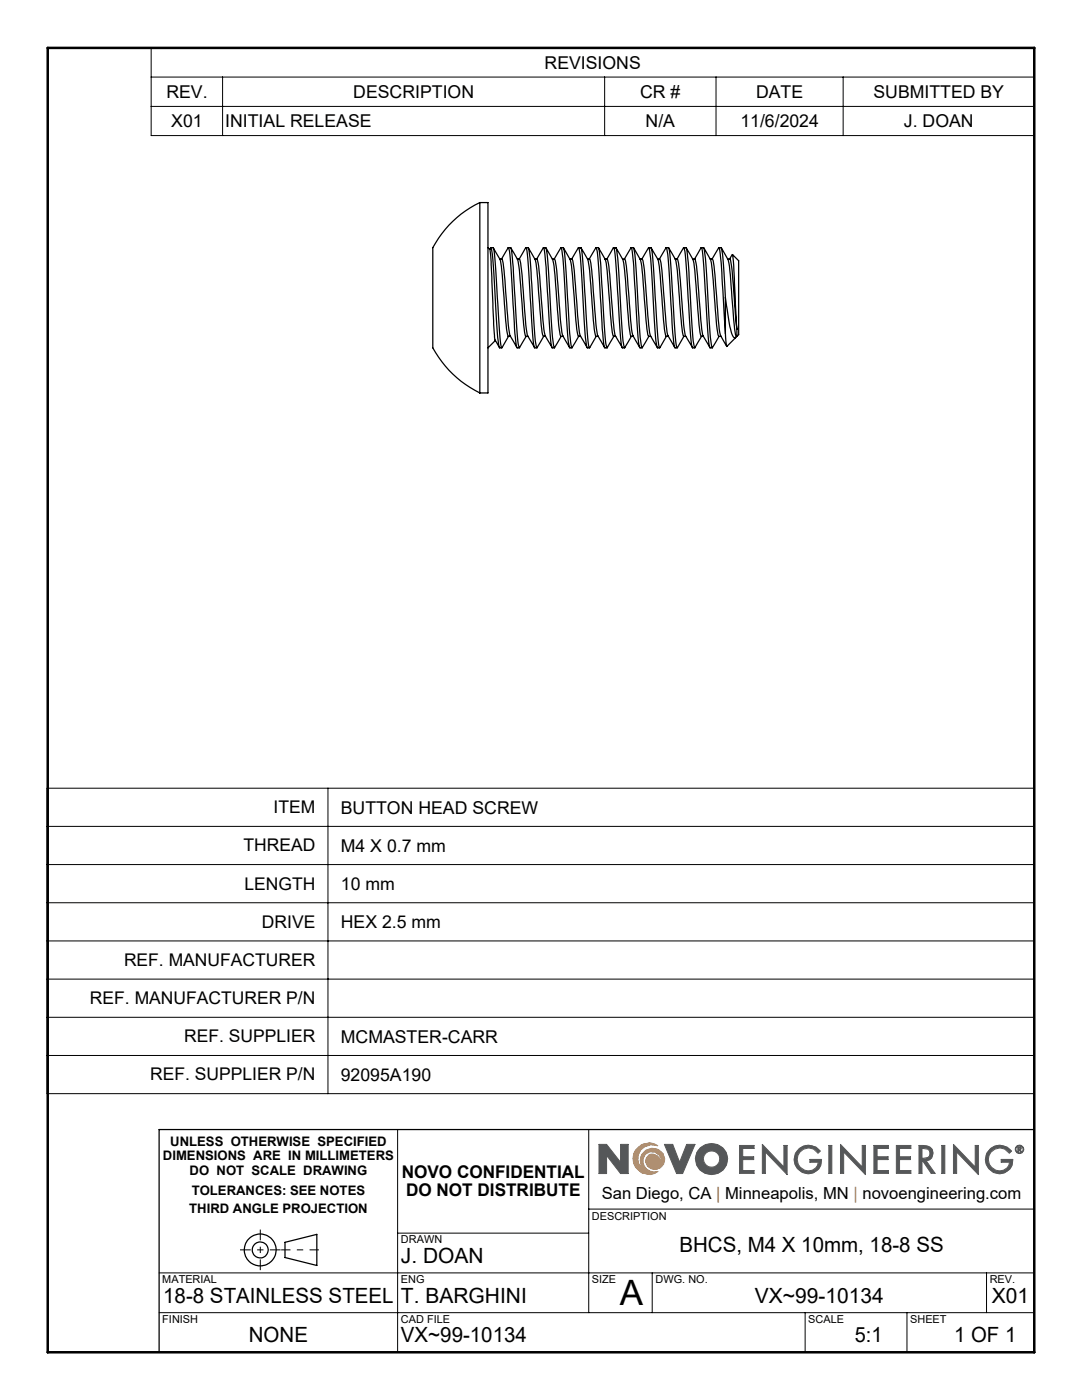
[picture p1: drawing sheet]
<svg xmlns="http://www.w3.org/2000/svg" width="216mm" height="279mm" viewBox="0 0 216 279" stroke-linecap="round" stroke-linejoin="round" font-family="sans-serif">
<g fill="none" stroke="#000" stroke-width=".25">
<path d="M95.7 40.4a19.9 19.9 0 0 0-9.3 9.2v19.7a20.5 20.5 0 0 0 9.3 9.1M95.7 40.4v38M95.7 40.4h1.7v38h-1.7M97.4 49.4l.4 .4M97.7 49.8l.3 2.4 .6 14a3.2 3.2 0 0 0 .4 1.9l.6 1.2M97.7 49.7l.2-.3a53.8 53.8 0 0 1 .9 10l.3 5a20.9 20.9 0 0 0 .6 5h.4M97.9 49.4h.5a61.4 61.4 0 0 1 .8 10l.4 5a19.3 19.3 0 0 0 .5 5l1.4-2.3M98.4 49.5l1.4 2.3a28.6 28.6 0 0 1 .7 6.4l.3 3.6a17.8 17.8 0 0 0 .6 5.3h.4M99.7 51.7h.4a32.6 32.6 0 0 1 .9 7.7l.3 3.5a9.4 9.4 0 0 0 1.8 6.4M100.1 51.7l1.3-2.3a31.5 31.5 0 0 1 .8 7.4l.4 7.6a19.3 19.3 0 0 0 .6 5h.4M101.4 49.4h.5a65.4 65.4 0 0 1 .9 10l.2 5a19.3 19.3 0 0 0 .6 5l1.4-2.3M101.9 49.5a7.7 7.7 0 0 1 1.8 5.4l.5 6.9a18.9 18.9 0 0 0 .8 5.3h.4"/>
<path d="M103.2 51.7h.4M103.6 51.7l1.4-2.3a61.4 61.4 0 0 1 .8 10l.3 5a19.3 19.3 0 0 0 .6 5h.4M103.6 51.7a32.6 32.6 0 0 1 .9 7.7l.3 3.5a9.2 9.2 0 0 0 1.8 6.4M105 49.4h.4a23.1 23.1 0 0 1 .6 6.2l.5 8.8a16.3 16.3 0 0 0 .6 5l1.4-2.3M105.4 49.5a7.7 7.7 0 0 1 1.8 5.4l.5 5.7a26.9 26.9 0 0 0 .7 6.5h.5M106.7 51.7h.4a37.2 37.2 0 0 1 .9 7.7l.5 6.3a4.5 4.5 0 0 0 .9 2.4l.7 1.2M107.1 51.7l1.3-2.3a65.4 65.4 0 0 1 .9 10l.3 5a19.3 19.3 0 0 0 .6 5h.4M108.4 49.4h.5a53.8 53.8 0 0 1 .8 10l.3 5a20.9 20.9 0 0 0 .6 5l1.4-2.3M108.9 49.5l1.3 2.3a59.7 59.7 0 0 1 1 10 18.9 18.9 0 0 0 .7 5.3h.5M110.2 51.7h.4a18.9 18.9 0 0 1 .7 5.3l.7 8.7a4.1 4.1 0 0 0 .9 2.4l.7 1.2M110.6 51.7l1.3-2.3a53.8 53.8 0 0 1 .9 10l.3 5a16.3 16.3 0 0 0 .6 5h.4M111.9 49.4h.5a31.5 31.5 0 0 1 .7 7.4l.5 7.6a19.3 19.3 0 0 0 .5 5l1.4-2.3"/>
<path d="M112.4 49.5l1.3 2.3a63.4 63.4 0 0 1 1.1 10 17.8 17.8 0 0 0 .6 5.3h.5M113.7 51.7h.4a18.9 18.9 0 0 1 .7 5.3l.7 8.7a3.8 3.8 0 0 0 1 2.4l.6 1.2M114.1 51.7l1.3-2.3a53.8 53.8 0 0 1 .9 10l.3 5a20.9 20.9 0 0 0 .6 5h.4M115.4 49.4h.5a65.4 65.4 0 0 1 .9 10l.3 5a19.3 19.3 0 0 0 .5 5l1.4-2.3M115.9 49.5a7.7 7.7 0 0 1 1.8 5.4l.6 6.9a15.5 15.5 0 0 0 .7 5.3M117.2 51.7h.4a32.6 32.6 0 0 1 .9 7.7l.3 3.5a9.4 9.4 0 0 0 1.8 6.4M117.6 51.7l1.4-2.3a61.4 61.4 0 0 1 .8 10l.3 5a19.3 19.3 0 0 0 .6 5h.4M119 49.4h.4a36.6 36.6 0 0 1 .7 7.4l.4 7.6a16.3 16.3 0 0 0 .6 5l1.4-2.3M119.4 49.5a7.7 7.7 0 0 1 1.8 5.4l.5 6.9a18.9 18.9 0 0 0 .7 5.3M120.7 51.7h.4M121.1 51.7l1.3-2.3a65.4 65.4 0 0 1 .9 10l.3 5a19.3 19.3 0 0 0 .6 5h.4M121.1 51.7a37.1 37.1 0 0 1 .9 7.7l.5 6.3a3.8 3.8 0 0 0 .9 2.4l.7 1.2"/>
<path d="M122.4 49.4h.5a53.8 53.8 0 0 1 .9 10l.2 5a16.3 16.3 0 0 0 .6 5l1.4-2.3M122.9 49.5a7.7 7.7 0 0 1 1.8 5.4l.5 5.7a26.9 26.9 0 0 0 .7 6.5M124.2 51.7h.4a39.6 39.6 0 0 1 .9 7.7l.5 6.3a4.5 4.5 0 0 0 .9 2.4l.7 1.2M124.6 51.7l1.3-2.3a36.6 36.6 0 0 1 .7 7.4l.5 7.6a16.3 16.3 0 0 0 .6 5h.4M125.9 49.4h.5a53.8 53.8 0 0 1 .8 10l.3 5a20.9 20.9 0 0 0 .6 5l1.4-2.3M126.4 49.5l1.3 2.3a40.5 40.5 0 0 1 .9 7.6l.2 2.4a17.8 17.8 0 0 0 .6 5.3M127.7 51.7h.4a18.9 18.9 0 0 1 .7 5.3l.7 8.7a4.1 4.1 0 0 0 .9 2.4l.7 1.2M128.1 51.7l1.3-2.3a53.8 53.8 0 0 1 .9 10l.3 5a16.3 16.3 0 0 0 .6 5h.4M129.4 49.4h.5a61.4 61.4 0 0 1 .8 10l.4 5a19.3 19.3 0 0 0 .5 5l1.4-2.3M129.9 49.5l1.4 2.3a28.6 28.6 0 0 1 .7 6.4l.3 3.6a17.8 17.8 0 0 0 .6 5.3M131.2 51.7h.4a18.9 18.9 0 0 1 .7 5.3l.7 8.7a3.8 3.8 0 0 0 .9 2.4l.7 1.2M131.6 51.7l1.3-2.3a53.8 53.8 0 0 1 .9 10l.3 5a20.9 20.9 0 0 0 .6 5h.4"/>
<path d="M132.9 49.4h.5a65.4 65.4 0 0 1 .9 10l.2 5a19.3 19.3 0 0 0 .6 5l1.4-2.3M133.4 49.5a7.7 7.7 0 0 1 1.8 5.4l.5 6.9a18.9 18.9 0 0 0 .8 5.3M134.7 51.7h.4M135.1 51.7l1.4-2.3a61.4 61.4 0 0 1 .8 10l.3 5a19.3 19.3 0 0 0 .6 5h.4M135.1 51.7a32.6 32.6 0 0 1 .9 7.7l.3 3.5a9.2 9.2 0 0 0 1.8 6.4M136.5 49.4h.4a36.6 36.6 0 0 1 .7 7.4l.4 7.6a16.3 16.3 0 0 0 .6 5l1.4-2.3M136.9 49.5a7.7 7.7 0 0 1 1.8 5.4l.5 5.7a26.9 26.9 0 0 0 .7 6.5h.5M138.2 51.7h.4M138.6 51.7l1.3-2.3a65.4 65.4 0 0 1 .9 10l.3 5a19.3 19.3 0 0 0 .6 5h.4M138.6 51.7a37.1 37.1 0 0 1 .9 7.7l.5 6.3a3.8 3.8 0 0 0 .9 2.4l.7 1.2M139.9 49.4h.5a53.8 53.8 0 0 1 .9 10l.2 5a20.9 20.9 0 0 0 .6 5l1.4-2.3M140.4 49.5l1.4 2.3 .2 .7 .7 8.1a26.9 26.9 0 0 0 .7 6.5h.5"/>
<path d="M141.7 51.7h.4M142.1 51.7a39.6 39.6 0 0 1 .9 7.7l.5 6.3a4.5 4.5 0 0 0 .9 2.4l.6 .9M143.4 49.5l-1.3 2.2M143.4 49.5v-.1a36.6 36.6 0 0 1 .7 7.4l.6 9.7M143.4 49.4h.5a31.5 31.5 0 0 1 .7 7.4l.1 2.6M143.9 49.5l1.3 2.3a40.5 40.5 0 0 1 .8 7.6l.3 2.4a17.8 17.8 0 0 0 .6 5.3h.1M144.7 59.4l.7 4.5a7.7 7.7 0 0 0 1.1 3.5h.3l.2-.3M144.7 59.4v7.1M145.2 51.7h.4M145.6 51.7a18.9 18.9 0 0 1 .7 5.3l.7 8.7M146.1 50.8l-.5 .9M98.8 67.9l-1.4 1.5"/>
<path d="M119 67.1h.3M122.4 67.1h.5M125.9 67.1h.5M129.4 67.1h.5M132.9 67.1h.4M136.5 67.1h.3M144.7 66.5l.3 2.6 1.8-1.8M147 65.7l-.6-12.7-.2-2.2 1.2 1.2v13.4a1.74 1.74 0 0 1-.4 1.7M147 65.7v1.4M206.4 225.4h-174.7v44.5M56.9 247.9l6.3-1.6v6.3l-6.3-1.6z"/>
<circle cx="51.9" cy="249.5" r="1.59"/>
<circle cx="51.9" cy="249.5" r="3.2"/>
</g>
<path d="M126.8 229.6a3.1 3.1 0 0 1 4.5-.9 2.82 2.82 0 0 0-3.9 1.7 2.82 2.82 0 0 0 2.3 3.6 2.45 2.45 0 0 1-1.1-4.2 2.45 2.45 0 0 1 4 1.5 1.94 1.94 0 0 1-1.6 2.1 1.94 1.94 0 0 1-2.2-1.5l.1-.7 .6-.7a1.73 1.73 0 0 1 2.4 1.5 1.86 1.86 0 0 0-2.2-2.1 1.86 1.86 0 0 0-1.2 2.8 2.41 2.41 0 0 0 2.8 1.1 3.2 3.2 0 0 1-4-.2 3.2 3.2 0 0 1-.5-4z" fill="none" stroke="#f78d2a" stroke-width=".2"/>
<g fill="none" stroke="#555759" stroke-width=".2">
<path d="M119.5 228.4h1.5l2.8 3.6v-3.6h1.5v5.8h-1.5l-2.7-3.6-.1 3.6h-1.5zM123.8 232h.1M132.6 228.4h1.6l1.4 3.6 1.4-3.6h1.7l-2.5 5.8h-1.2zM139.7 229.1a3.2 3.2 0 0 1 4.9 .4 3.2 3.2 0 0 1-1.3 4.7 3.2 3.2 0 0 1-4-1.1 3.2 3.2 0 0 1 .4-4zM147.6 228.6h2.9v.6h-2.3v1.7h2.2v.5h-2.2v2.2h2.3v.6h-2.9zM152.1 228.4l4.3 4.5v-4.3h.7v5.8l-4.4-4.5v4.3h-.6zM159.5 229.2a2.89 2.89 0 0 1 4.2 .5l-.5 .5a2.26 2.26 0 0 0-3.2-.7 2.26 2.26 0 0 0-.5 3.2 2.26 2.26 0 0 0 3.3 .4l.3-.5 .2-.6h-1.7v-.6h2.3a2.75 2.75 0 0 1-2.7 2.9 2.75 2.75 0 0 1-2.8-2.9l.3-1.2zM165.4 228.6h.6v5.6h-.6zM167.7 228.4l4.3 4.5v-4.3h.7v5.8l-4.4-4.5v4.3h-.6zM174.4 228.6h2.9v.6h-2.3v1.7h2.2v.5h-2.2v2.2h2.3v.6h-2.9zM178.9 228.6h2.9v.6h-2.3v1.7h2.2v.5h-2.2v2.2h2.3v.6h-2.9zM183.4 228.6a2.74 2.74 0 0 1 2.6 .8l.2 .8-.3 .9-.4 .4-.7 .2 1.8 2.5h-.8l-1.7-2.5h-.1v2.5h-.6z"/>
<path d="M184 229.2l1.1 .1a1.02 1.02 0 0 1 0 1.7l-1.1 .2zM187.9 228.6h.6v5.6h-.6zM190.3 228.4l4.3 4.5v-4.3h.6v5.8l-4.3-4.5v4.3h-.6zM197.7 229.2a2.89 2.89 0 0 1 4.2 .5l-.5 .5a2.27 2.27 0 0 0-3.2-.7 2.27 2.27 0 0 0-.5 3.2 2.27 2.27 0 0 0 3.2 .4l.4-.5 .1-.6h-1.6v-.6h2.3a2.75 2.75 0 0 1-2.7 2.9 2.75 2.75 0 0 1-2.8-2.9l.3-1.2zM203.1 228.9l.6 .1a.26 .26 0 0 1 .1 .2 .26 .26 0 0 1-.2 .2l.2 .4h-.2l-.2-.4h-.1v.4h-.2zM203.3 229h.1a.15 .15 0 0 1 .2 .2 .15 .15 0 0 1-.2 .1h-.1z"/>
<circle cx="142" cy="231.3" r="1.64"/>
<circle cx="203.4" cy="229.4" r=".85"/>
<circle cx="203.4" cy="229.4" r=".71"/>
</g>
<path d="M63.6 249.4h-7.5" fill="none" stroke="#000" stroke-width=".2" stroke-dasharray="15.2 1.3 1.3 1.3" stroke-dashoffset="13.4" stroke-linecap="butt"/>
<path d="M47.9 249.4h8.1M51.9 245.4v8.1" fill="none" stroke="#000" stroke-width=".2" stroke-dasharray="15.2 1.3 1.3 1.3" stroke-dashoffset="13.1" stroke-linecap="butt"/>
<path d="M79.3 225.4v44.5M117.5 225.4v36.6M31.7 254h174.7M79.3 246.1h38.2M117.5 241.3h88.9M130.1 254v8M196.8 254v8M31.7 262h174.7M160.7 262v7.9M181 262v7.9" fill="none" stroke="#000" stroke-width=".2"/>
<path d="M9.5 9.6h196.9v260.3h-196.9z" fill="none" stroke="#000" stroke-width=".5"/>
<path d="M127.1 229.1a3.2 3.2 0 0 1 4.2-.4 2.82 2.82 0 0 0-3.9 1.7 2.82 2.82 0 0 0 2.3 3.6 2.44 2.44 0 0 1-1.9-2.8 2.44 2.44 0 0 1 2.6-2 2.44 2.44 0 0 1 2.2 2.5 1.86 1.86 0 0 1-2.1 1.7 1.86 1.86 0 0 1-1.6-2.1 1.52 1.52 0 0 1 1.8-.9 1.52 1.52 0 0 1 1.1 1.6h.1a1.88 1.88 0 0 0-2.4-2.1 1.88 1.88 0 0 0-.8 3.1l.5 .4 .6 .4 .6 .1 .9-.1a3.2 3.2 0 0 1-4.2-.4 3.2 3.2 0 0 1 0-4.3z" fill-rule="evenodd" fill="#f78d2a"/>
<path d="M119.5 228.4v5.8h1.5v-3.6l2.8 3.6h1.5v-5.8h-1.5v3.6l-2.8-3.6zM132.6 228.4l2.4 5.8h1.2l2.5-5.8h-1.7l-1.4 3.6-1.4-3.6zM139.7 229.1a3.1 3.1 0 0 0 .1 4.4 3.1 3.1 0 0 0 4.4 0 3.1 3.1 0 0 0 0-4.4 3.4 3.4 0 0 0-4.5 0zM140.3 231.3a1.65 1.65 0 0 1 3.3 0 1.65 1.65 0 0 1-3.3 0zM147.6 228.6v5.6h2.9v-.6h-2.3v-2.2h2.2v-.5h-2.2v-1.7h2.3v-.6zM152.1 228.4v5.8h.6v-4.3l4.4 4.5v-5.8h-.7v4.3zM159.2 229.4a2.81 2.81 0 0 0 .4 4.3 2.81 2.81 0 0 0 4.2-1.1l.1-1.2h-2.3v.6h1.7a2.1 2.1 0 0 1-2.2 1.7 2.1 2.1 0 0 1-2-2 2.25 2.25 0 0 1 1.4-2.5 2.25 2.25 0 0 1 2.7 1l.5-.5a2.89 2.89 0 0 0-4.5-.3zM165.4 228.6v5.6h.6v-5.6zM167.7 228.4v5.8h.6v-4.3l4.4 4.5v-5.8h-.7v4.3zM174.4 228.6v5.6h2.9v-.6h-2.3v-2.2h2.2v-.5h-2.2v-1.7h2.3v-.6zM178.9 228.6v5.6h2.9v-.6h-2.3v-2.2h2.2v-.5h-2.2v-1.7h2.3v-.6zM183.4 228.6v5.6h.6v-2.5h.1l1.7 2.5h.8l-1.8-2.5a1.56 1.56 0 0 0 1.4-1.8 1.56 1.56 0 0 0-1.9-1.3zM184 229.2a1.16 1.16 0 0 1 1.6 .8v.1a1.05 1.05 0 0 1-1.4 1.1h-.2zM187.9 228.6v5.6h.6v-5.6zM190.3 228.4v5.8h.6v-4.3l4.3 4.5v-5.8h-.6v4.3zM197.4 229.4a2.8 2.8 0 0 0 .6 4.5 2.8 2.8 0 0 0 4.1-1.8v-.7h-2.3v.6h1.6a2.14 2.14 0 0 1-2.5 1.6 2.14 2.14 0 0 1-1.7-2.5 2.25 2.25 0 0 1 1.8-2 2.25 2.25 0 0 1 2.4 1.1l.5-.5a2.89 2.89 0 0 0-4.5-.3zM203.1 228.9v.9h.2v-.4l.3 .4h.2l-.2-.4 .2-.1v-.3zM203.3 229l.3 .1v.1l-.3 .1zM202.6 229.4a.85 .85 0 0 0 1.7 0 .85 .85 0 0 0-1.7 0zM202.7 229.4a.71 .71 0 0 1 1.4 0 .71 .71 0 0 1-1.4 0z" fill-rule="evenodd" fill="#555759"/>
<g fill="none" stroke="#000" stroke-width=".2">
<path d="M30.2 9.6h176.2v17.5h-176.2zM30.2 15.4h176.2M44.4 15.4v11.7M120.6 15.4v11.7M142.9 15.4v11.7M168.2 15.4v11.7M30.2 21.2h176.2M9.4 157.3h197v61h-197zM65.4 157.3v61M9.4 164.9h197M9.4 172.5h197M9.4 180.2h197"/>
<path d="M9.4 187.8h197M9.4 195.4h197M9.4 203h197M9.4 210.6h197"/>
</g>
<text font-size="7" x="123.6" y="260.5">A</text>
<g font-size="4.2">
<text x="135.6" y="249.9">BHCS, M4 X 10mm, 18-8 SS</text>
<text x="80" y="252">J. DOAN</text>
<text x="32.6" y="260">18-8 STAINLESS STEEL</text>
<text x="80" y="260">T. BARGHINI</text>
<text x="150.6" y="260">VX~99-10134</text>
<text x="197.9" y="260">X01</text>
<text x="49.7" y="267.9">NONE</text>
<text x="80" y="267.9">VX~99-10134</text>
<text x="170.6" y="267.9">5:1</text>
<text x="190.4" y="267.9">1 OF 1</text>
</g>
<g font-size="3.5">
<text x="108.7" y="13.8">REVISIONS</text>
<text x="33.2" y="19.6">REV.</text>
<text x="70.5" y="19.6">DESCRIPTION</text>
<text x="127.7" y="19.6">CR #</text>
<text x="150.9" y="19.6">DATE</text>
<text x="174.3" y="19.6">SUBMITTED BY</text>
<text x="34.2" y="25.4">X01</text>
<text x="45" y="25.4">INITIAL RELEASE</text>
<text x="128.8" y="25.4">N/A</text>
<text x="147.7" y="25.4">11/6/2024</text>
<text x="180.4" y="25.4">J. DOAN</text>
<text x="54.6" y="162.3">ITEM</text>
<text x="68" y="162.4">BUTTON HEAD SCREW</text>
<text x="48.6" y="169.9">THREAD</text>
<text x="68" y="170">M4 X 0.7 mm</text>
<text x="48.8" y="177.5">LENGTH</text>
<text x="68" y="177.6">10 mm</text>
<text x="52.3" y="185.1">DRIVE</text>
<text x="68" y="185.3">HEX 2.5 mm</text>
<text x="24.7" y="192.8">REF. MANUFACTURER</text>
<text x="18" y="200.4">REF. MANUFACTURER P/N</text>
<text x="36.8" y="208">REF. SUPPLIER</text>
<text x="68" y="208.1">MCMASTER-CARR</text>
<text x="30" y="215.6">REF. SUPPLIER P/N</text>
<text x="68" y="215.7">92095A190</text>
<text x="80.2" y="235.2">NOVO CONFIDENTIAL</text>
<text x="81" y="238.7">DO NOT DISTRIBUTE</text>
</g>
<text font-size="3.3" x="120.1" y="239.4">San Diego, CA | Minneapolis, MN | novoengineering.com</text>
<g font-size="2.6">
<text x="32.5" y="231.5">DIMENSIONS ARE IN MILLIMETERS</text>
<text x="34" y="228.6">UNLESS OTHERWISE SPECIFIED</text>
<text x="37.8" y="234.4">DO NOT SCALE DRAWING</text>
<text x="38.3" y="238.5">TOLERANCES: SEE NOTES</text>
<text x="37.8" y="242.1">THIRD ANGLE PROJECTION</text>
</g>
<g font-size="2.2">
<text x="118.1" y="243.4">DESCRIPTION</text>
<text x="80" y="248.2">DRAWN</text>
<text x="32.4" y="256.1">MATERIAL</text>
<text x="80" y="256.1">ENG</text>
<text x="118.1" y="256.1">SIZE</text>
<text x="130.8" y="256.1">DWG. NO.</text>
<text x="197.5" y="256.1">REV.</text>
<text x="32.4" y="264">FINISH</text>
<text x="80" y="264">CAD FILE</text>
<text x="161.3" y="264">SCALE</text>
<text x="181.6" y="264">SHEET</text>
</g>
</svg>
